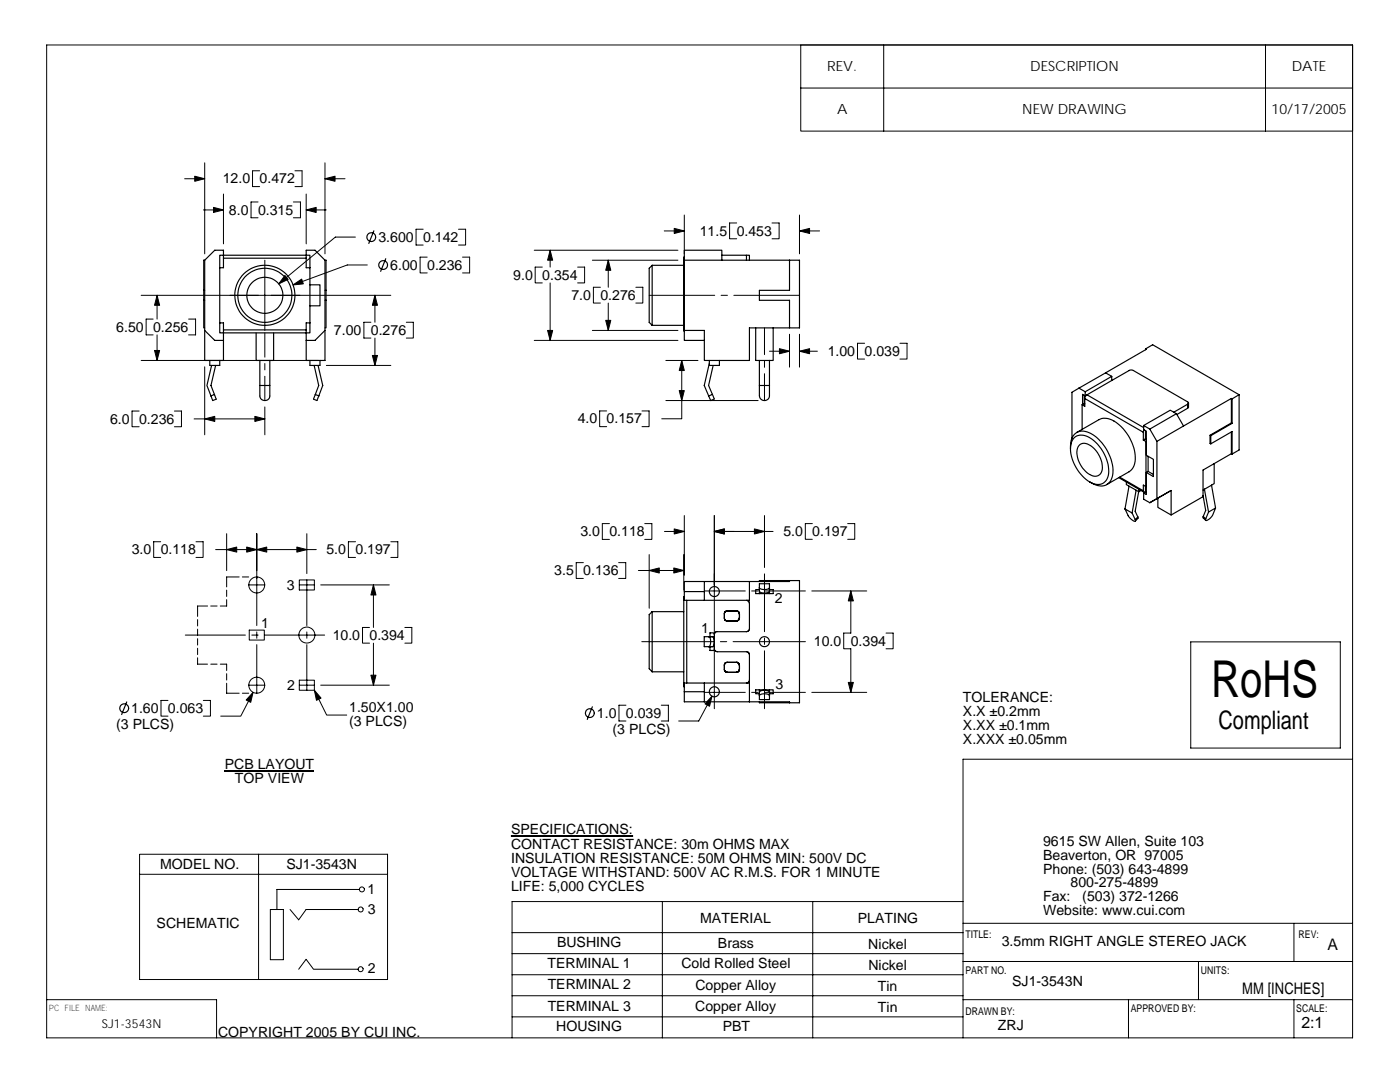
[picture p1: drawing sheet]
<svg xmlns="http://www.w3.org/2000/svg" width="279mm" height="216mm" viewBox="0 0 279 216" stroke-linecap="round" stroke-linejoin="round" font-family="sans-serif">
<g fill="none" stroke="#000" stroke-width=".2">
<path d="M9.3 9h260.6v198.1h-260.6zM159.8 9h110.1v17.2h-110.1zM159.8 17.6h110.1M176.4 9v17.2M252.6 9v17.2M36.9 35.7h4M40.9 32.5v18.2M44.6 38.7v10M51.8 34.1h-1.4v3.1h1.4M58.9 34.1h1.4v3.1h-1.4M61.1 38.7v10M64.9 35.7h4"/>
<path d="M64.9 32.5v18.2M28.2 58.9h49.8M31.3 58.9v4.8M40.6 41.9h4M51.5 40.3h-1.4v3.2h1.4M52.9 51.9v14M58.5 40.3h1.5v3.2h-1.5M61.1 41.9h4M70.9 47.3h-4l-11.3 9.3M73.3 52.9h-4l-10.8 4M74.8 58.9v5.4M84.5 45.7h-1.5v3.2h1.5"/>
<path d="M85.3 51.3h-1.5v3.2h1.5M91.5 45.7h1.4v3.2h-1.4M92.3 51.3h1.4v3.2h-1.4M106.6 49.9h28.7M108.2 53.3h-1.4v3.2h1.4M109.8 49.9v3.4M109.8 56.5v11.4M115.3 53.3h1.4v3.2h-1.4M118.2 51.9h17.1M119.8 57.3h-1.4v3.2h1.4M121.4 51.9v5.4M126.9 57.3h1.4v3.2h-1.4"/>
<path d="M129.6 58.9h13M132.6 46.1h4M136.6 42.9v7.8M143.9 58.9h1.3M146.5 58.9h13.1M147 44.5h-1.4v3.1h1.4M154.1 44.5h1.4v3.1h-1.4M159.6 42.9v7.8M159.6 46.1h4M28.2 71.9h35.4M30.6 63.7h-1.4v3.1h1.4M31.3 66.8v5.1"/>
<path d="M37.6 63.7h1.4v3.1h-1.4M40.9 73.2v13.6M52.9 66.4v4.9M52.9 72.5v1.3M52.9 75.1v4.8M65.1 72.9h12.9M74 64.3h-1.4v3.2h1.4M74.8 67.5v5.4M81.1 64.3h1.4v3.2h-1.4M106.6 67.9h28.7M118.2 65.9h17.1M121.4 60.5v5.4"/>
<path d="M132.9 71.9h6.4M132.9 79.9h18.4M136.1 71.9v11.7h-4M152.6 65.4v5.4M152.6 72v1.3M152.6 74.6v5.3M153.6 70.1h4M157.6 66.7v6.6M159.6 66.7v6.6M159.6 70.1h3.5M172.6 68.5h-1.5v3.1h1.5M179.6 68.5h1.4v3.1h-1.4"/>
<path d="M27.8 82h-1.4v3.2h1.4M34.8 82h1.4v3.2h-1.4M38.7 83.6h14.2M52.9 81.2v5.6M121.1 82h-1.4v3.1h1.4M128.1 82h1.4v3.1h-1.4M32.1 108.1h-1.4v3.1h1.4M39.1 108.1h1.4v3.1h-1.4M43 109.7h20.1M45.2 106.5v7.4M45.2 117.8v1.2M45.2 119.7v1.2h-1.2"/>
<path d="M47.7 115.1h-2.5v2M48.4 115.1h1.2M49.6 116.7h3.2M51.2 106.5v18.3M59.7 115.7h3v2h-3zM59.7 116.7h3M61.2 106.5v7.9M61.2 115.7v9.1M64 116.7h13.7M71 108.1h-1.5v3.1h1.5M74.5 116.7v8.5M78 108.1h1.4v3.1h-1.4"/>
<path d="M116.4 112.3h-1.4v3.1h1.4M121.6 104.5h-1.4v3.1h1.4M123.5 112.3h1.4v3.1h-1.4M127.4 113.8h9.1M128.7 104.5h1.4v3.1h-1.4M129.6 110.7v10.7M132.6 106h4M136.5 110.7v7.1M136.6 102.9v11.9M140.6 117.9h8.1M142.6 102.9v23.1M142.6 106h11.7"/>
<path d="M150 117.9h1.3M152.5 117.9h8.2M152.6 102.9v10.3M152.6 114.5v11.5M162 117.9h11M162.1 104.5h-1.4v3.1h1.4M169.2 104.5h1.4v3.1h-1.4M169.8 117.9v8.4h-1.4v3.2h1.4v8.7M33.5 139.8h-1.4v3.1h1.4M37 126.7h12M39.4 123.6v1.3M39.4 125.5v1.3"/>
<path d="M39.4 127.4v1.3M39.4 129.3v1.3M39.4 131.3v1.2h2M40.6 139.8h1.4v3.1h-1.4M41.4 120.9h-2v2.1M42.1 132.5h1.2M42.1 120.9h1.2M44 132.5h1.2v1.3M45.2 136.3v2h2.5M45.2 134.4v1.3M48.4 138.3h1.2M49.6 136.7h3.2"/>
<path d="M49.7 125.7h3v2h-3zM50.2 126.7h1.3M50.5 138.2l-2.5 4.7h-4M51.2 126.1v1.3M51.2 128.6v9.7M52.8 126.7h12M59.7 135.7h3v2h-3zM59.7 136.7h3M61.2 126.1v1.3M61.2 128.6v9.1M62.7 137.7l2.5 5h4M64 136.7h13.7"/>
<path d="M73.7 125.2h-1.4v3.1h1.4M74.5 128.3v8.4M80.8 125.2h1.4v3.1h-1.4M128.1 128h14.4M140.6 138.2h8.1M142.1 138.9l-2.7 5h-4M142.6 127.3v1.3M142.6 129.9v11.5M143.8 128h1.2M146.3 128h14.4M150 138.2h1.3M152.5 138.2h8.2"/>
<path d="M152.6 127.3v1.3M152.6 129.9v11.5M162 138.2h11M176.8 126.3h1.4v3.2h-1.4M237.6 128.1h29.9v21.2h-29.9zM124.9 140.7h-1.4v3.2h1.4M132 140.7h1.4v3.2h-1.4M269.9 151.5h-77.7v55.6M27.9 170.5h49.4v25h-49.4zM27.9 174.5h49.4M51.6 170.5v25M71.7 177.5h-16.4v4"/>
<path d="M102 166.8h24.3M132.2 179.9v27.2M162.2 179.9v27.2M192.2 179.9h-90v27.2M9.3 199.5h33.9v7.6M54 181.5h2.6v10h-2.6zM57.9 181.5l1.7 2 1.5-2h10.4M59.6 193.4l1.5-2 1.5 2h8.9M102.2 194.5h90M102.2 198.7h90M102.2 186.1h90M102.2 190.3h90"/>
<path d="M192.2 184.2h77.7M192.2 191.9h77.7M192.2 199.5h77.7M225.2 199.5v7.6M239.2 191.9v7.6M258.2 184.2v7.7M258.2 199.5v7.6M102.2 202.9h90"/>
<circle cx="51.2" cy="116.7" r="1.6"/>
<circle cx="51.2" cy="136.7" r="1.6"/>
<circle cx="61.2" cy="126.7" r="1.6"/>
<circle cx="72.2" cy="177.5" r=".5"/>
<circle cx="72" cy="193.4" r=".5"/>
<circle cx="72" cy="181.5" r=".49"/>
</g>
<g fill="none" stroke="#000" stroke-width=".23">
<path d="M40.7 59.9v5.5h.2M40.7 59.9h.2M40.7 57.9h.2M40.9 51.9h-.2v8M40.9 51.9v20h3.7v-4M43.9 53.4v11M44.6 50.9h16.5v.6h-16.5zM44.6 50.9h-.7v2.5M44.6 51.5v1.9h-.7M44.6 50.9v-1h-1.7l-2 2M61.1 51.5v1.9h.7M61.8 56.8h2.1v4.2h-2.1"/>
<path d="M61.8 53.4v11M64.9 51.9l-2-2h-1.8v1h.7v2.5M64.9 51.9v20h-3.8v-4M64.9 59.9h.2M64.9 57.9h.2M64.9 51.9h.2v8M65.1 59.9v5.5h-.2M74.6 46.1l-1 2.5M77 51.6l-1 2.5M130.2 52.9h6.3M130.2 52.9l-.6 .6v10.8l.6 .6M130.2 52.9v12"/>
<path d="M136.5 53.4h.1M136.6 51.9h23v13.5h-2v-5.5h-6v-2h6v-6M136.6 51.9v-2h7.5v2M136.6 51.2l-.1 .3v14.3l.1 .4M136.6 51.9v14M144.1 50.9h4.9M149 51.9v-1h.6v1M41.9 71.9v1h2v-1M42.2 72.9l-.9 4 .8 2.1M42.8 78.7l.4 1-.7 .2-.4-.9M42.8 78.7l-.7 .3M43 72.9l-.9 4 .7 1.8"/>
<path d="M43.9 64.4v2h.7v1.5h-1.7l-2-2M43.9 64.4h.7v1.4M44.6 65.8h16.5M51.1 66.4v5.5h3.5v-5.5M51.9 71.9v7.1a1 1 0 0 0 1 .9 1 1 0 0 0 .9-.9v-7.1M51.9 76.9h1.9M61.8 64.4v2h-17.2v-.6M61.8 71.9v1h2.1v-1M61.8 64.4h-.7v3.5M62.7 72.9l.9 4-.7 1.8M62.9 78.7l-.3 1 .7 .2 .3-.9M62.9 78.7l.7 .3"/>
<path d="M63.5 72.9l.9 4-.8 2.1M64.9 65.9l-2 2h-1.8M130.2 64.9h6.3M136.5 64.4h.1M136.6 65.9v2h4M141.6 71.9v1h2v-1M141.6 72.5l-1.1 4.4 .9 2.1M142.2 78.7l.4 .9-.8 .3-.4-.9M142.2 78.7l-.8 .3M142.3 72.9l-.9 4 .8 1.8M150.8 65.4v6.5h.8M151.6 76.9h2"/>
<path d="M153.6 71.9h-2v5M153.6 71.9v7.1a1.01 1.01 0 0 1-1 .9 1.01 1.01 0 0 1-1-.9v-2.1M154.3 65.4v6.5h-.7M157.6 65.4h-8v6.5h-9v-6h-4M215.3 77.4l-1.4 .9v9.2M215.3 77.4l1.3 .8M216.4 78.9v1.6l-.4 .2M216.5 79.5v1.6l-.5-.3M216.5 79.5l11.7 6.8M216.6 79l-.6-.3v2M216.6 78.2v.8M216.9 78.8l-.2 .2-.2 .5"/>
<path d="M216.9 78.8l11.3 6.5M216.9 78.8l-.3 .2M220.6 74.4l-5.3 3M220.6 74.4l1.3 .7M221.9 75.9l3.5-2h.7l10.9 6.3a.25 .25 0 0 1 .2 .2 .25 .25 0 0 1-.2 .3M221.9 75.9l-5 2.9M221.9 75.1l-5.3 3.1M221.9 75.1v.8M228.6 69.6l.2 .1-8.2 4.7M228.6 69.6l1.4-.8 17.3 10M228.6 69.6v.2M245.9 79.6v4.9"/>
<path d="M247.3 78.8l-1.4 .8-.2-.1M247.3 78.8v11l-1.4 .8M213.6 89.5a3.2 3.2 0 0 1 1.6-3.4 4.5 4.5 0 0 1 4.4 1.9 8.3 8.3 0 0 1 2.3 7.3 2.36 2.36 0 0 1-3.6 1.3l-.8-.4M214.4 87.3a2.78 2.78 0 0 1 3.6 .4 7.8 7.8 0 0 1 3.1 7.5 2.22 2.22 0 0 1-3.6 1 8.2 8.2 0 0 1-3.8-7.4l.2-.7zM214.9 86.3l4.4-2.6a3.7 3.7 0 0 1 4.2 1.2 8.8 8.8 0 0 1 2.9 7.6l-.4 1-.4 .5-4.7 2.7M215.5 88.8a2.1 2.1 0 0 1 2.7 .6 5 5 0 0 1 1.6 4.8 1.51 1.51 0 0 1-2.3 .5 5.2 5.2 0 0 1-2.4-5.3zM216 80.8v4.9M216 80.7v.1M216.4 80.5l.1 .1M223.3 95.3l5 2.9M223.5 95.2l4.7 2.7M224.8 96.2v.5l2.5 1.4v-.5"/>
<path d="M225.3 97l-.8 4.6M226.7 97.8l-.8 4.6-1.4-.8M227.2 98.1l-.7 3.9 .6 1.1M227.7 97.9l-.4 .2M228.2 97.9l.1 .3h.3l-.4 .2M228.2 86.3v1.5M228.2 87.8l.5 .3M228.2 84.9v.8l.6 .3v4.8l1.4 .9v3.4l-1.4-.8v4.4l-.6-.3M228.2 98.4v1.2l1.3 .7M228.2 84.9l1.3 .7M228.3 85.8l-.1 .5M228.6 85.9v1.7l.2 .1"/>
<path d="M228.6 87.6l-.4 .2M228.6 97v1.2l.2 .1M228.7 97.1l-.5-.3v1.1M228.7 88.1v9M228.8 88.1h-.1M228.8 97l-.1 .1M229.1 91.1v3l-.3 .2M229.1 94.1l1.1 .6M229.5 85.6l5.3-3.1 1.4 2.5-5.3 3.1zM230.9 88.1v11.4M230.9 99.5l-1.4 .8M231.1 99.4v1.8l2.6 1.6"/>
<path d="M233.7 97.9l-4.2 2.4M233.7 97.9l-2.8 1.6M234.8 82.5l-1.2-.6-5.4 3M236.2 85l9.5-5.5v4.9l-4.2 2.4v1.7l.1 .1M237 80.7v.8l-2.1 1.2M237 80.7l-2.7 1.6M237.2 80.4v.8l-.2 .3M240.1 98.9l.5 3-.5 1.1M240.4 97.6l-.3 .2M240.4 97.6l.8 4.6M241.5 86.8l.1 .1M241.6 88.6l4.3-2.5v4.5"/>
<path d="M241.6 86.9v1.7M241.8 96.8l.8 4.6-1.4 .8M241.8 96.8l-1.4 .8M242.3 92.5v4l-.5 .3M245.7 86.2v4.3l-5.6 3.3v5.3l-6.4 3.7v-4.9M245.7 84.4l.2 .1M245.7 90.5l.2 .1M245.9 84.5l-4.3 2.4M136.6 119.8h-.1v16.5h.1M136.6 119h-.1v.8M137.1 119.8v16.5M140.6 118h-4v1.8"/>
<path d="M140.6 116h-4v2M140.6 116v3.8M149 119.8l.4 .2 .2 .4-.1 5.4-.5 .2h-6l-.4 .3v.3M149.6 116v3.8h-13M151.6 117.3a1.58 1.58 0 0 0 2 0v.7a1.58 1.58 0 0 1-2 0zM151.6 116.5h2v1.9h-2zM151.6 117.6h-.8v.8h.8M151.6 116v-.2h8v24.4h-8v-.2M153.6 117.6h.7v.8h-.7M157.6 115.8v.2h-17M224.5 101.6l1 1.7a1.12 1.12 0 0 0 1.1 .6v-.2M225.9 102.4l.7 1.3"/>
<path d="M227.1 103.1v.3l-.5 .6M227.1 103.1l-.5 .6M240.1 103v.3l.5 .5M240.1 103l.5 .5M241.2 102.2l-.6 1.3M242.6 101.4l-.9 1.8a1.05 1.05 0 0 1-1.1 .6v-.3M130.2 122v12M130.2 122l-.6 .6v10.8l.6 .6M130.2 122h6.3M130.2 134h6.3M136.5 136.3v.7h.1M136.6 136.3v3.7h21v.2"/>
<path d="M136.6 136.3h13v3.7M136.6 138h4M140.6 136.3v3.7M141.4 127a1.53 1.53 0 0 1 .1 2h.7a1.53 1.53 0 0 0 .1-1.9l-.1-.1M141.7 127v-.7h.9v.7M142.6 129.4l.1 .4 .5 .2h5.9l.3 .3 .2 .3v5.2l-.3 .4-.3 .1M142.6 127h-2.1v2h2.1M142.6 127v2.8h-.9v-.8M144.6 123.3l.2 .5 .4 .1M145.2 123.9h1.8M147 121.9l.3 .1 .3 .5-.1 1-.2 .3-.3 .1M147 132.1l.3 .1 .3 .6-.1 1-.2 .3-.3 .1"/>
<path d="M147 132.2l.3 .1 .3 .5M147 132.2h-2l-.4 .4v1.1l.2 .4 2.2 .1M147.6 122.5l-.2-.4-.3-.2h-2.1l-.4 .4v1M147.6 133.6l-.3 .4-.3 .2M147.6 123.3l-.3 .5-.3 .1M151.6 138.8a1.58 1.58 0 0 1 2 0M151.6 138.1a1.58 1.58 0 0 1 2 0v.7M151.6 137.6h2v1.2M151.6 137.6h-.8v.8h.8M151.6 137.6v2h2v-.8M153.6 137.6h.7v.8h-.7M25.3 140.1l-1 2.5"/>
<path d="M118.2 141l-1 2.6"/>
<circle cx="52.9" cy="58.9" r="3.6"/>
<circle cx="52.9" cy="58.9" r="5.4"/>
<circle cx="52.9" cy="58.9" r="6"/>
<circle cx="74.1" cy="47.3" r=".88"/>
<circle cx="76.5" cy="52.9" r=".88"/>
<circle cx="142.6" cy="118" r="1"/>
<circle cx="142.6" cy="138" r="1"/>
<circle cx="152.6" cy="128" r="1"/>
<circle cx="24.8" cy="141.3" r=".88"/>
<circle cx="117.7" cy="142.3" r=".88"/>
</g>
<g fill="#000" stroke="#000" stroke-width=".2">
<path d="M38.9 35.2l2 .5-2 .5z" fill-rule="evenodd"/>
<path d="M64.9 35.7l2-.5v1z" fill-rule="evenodd"/>
<path d="M31.3 58.9l.6 2h-1.1z" fill-rule="evenodd"/>
<path d="M42.6 41.4l2 .5-2 .5z" fill-rule="evenodd"/>
<path d="M56.9 55l.6 .8-1.9 .8z" fill-rule="evenodd"/>
<path d="M58.5 56.9l1.7-1.2 .3 .9z" fill-rule="evenodd"/>
<path d="M61.1 41.9l2-.5v1z" fill-rule="evenodd"/>
<path d="M74.8 58.9l.5 2h-1z" fill-rule="evenodd"/>
<path d="M109.8 49.9l.5 2h-1z" fill-rule="evenodd"/>
<path d="M121.4 51.9l.5 2h-1z" fill-rule="evenodd"/>
<path d="M134.6 45.6l2 .5-2 .5z" fill-rule="evenodd"/>
<path d="M159.6 46.1l2-.5v1z" fill-rule="evenodd"/>
<path d="M30.8 69.9h1.1l-.6 2z" fill-rule="evenodd"/>
<path d="M74.3 70.9h1l-.5 2z" fill-rule="evenodd"/>
<path d="M109.3 65.9h1l-.5 2z" fill-rule="evenodd"/>
<path d="M120.9 63.9h1l-.5 2z" fill-rule="evenodd"/>
<path d="M135.6 77.9h1l-.5 2z" fill-rule="evenodd"/>
<path d="M136.1 71.9l.5 2h-1z" fill-rule="evenodd"/>
<path d="M155.6 69.6l2 .5-2 .5z" fill-rule="evenodd"/>
<path d="M159.6 70.1l2-.5v1z" fill-rule="evenodd"/>
<path d="M40.9 83.6l2-.5v1z" fill-rule="evenodd"/>
<path d="M50.9 83.1l2 .5-2 .5z" fill-rule="evenodd"/>
<path d="M45.2 109.7l2-.5v1z" fill-rule="evenodd"/>
<path d="M51.2 109.7l2-.5v1z" fill-rule="evenodd"/>
<path d="M49.2 109.2l2 .5-2 .5z" fill-rule="evenodd"/>
<path d="M59.2 109.2l2 .5-2 .5z" fill-rule="evenodd"/>
<path d="M74.5 116.7l.5 2h-1z" fill-rule="evenodd"/>
<path d="M129.6 113.8l2-.5v1z" fill-rule="evenodd"/>
<path d="M134.5 113.3l2 .5-2 .5z" fill-rule="evenodd"/>
<path d="M134.6 105.5l2 .5-2 .6z" fill-rule="evenodd"/>
<path d="M142.6 106l2-.5v1.1z" fill-rule="evenodd"/>
<path d="M142.6 106l2-.5v1.1z" fill-rule="evenodd"/>
<path d="M150.6 105.5l2 .5-2 .6z" fill-rule="evenodd"/>
<path d="M169.8 117.9l.5 2h-1z" fill-rule="evenodd"/>
<path d="M50.5 138.2l-.5 1.9-.9-.4z" fill-rule="evenodd"/>
<path d="M62.7 137.7l1.4 1.6-.9 .4z" fill-rule="evenodd"/>
<path d="M74 134.7h1l-.5 2z" fill-rule="evenodd"/>
<path d="M142.1 138.9l-.5 2-.9-.5z" fill-rule="evenodd"/>
<path d="M169.3 136.2h1l-.5 2z" fill-rule="evenodd"/>
</g>
<path d="M44.9 153.8h17.8M102 166.9h24.3" fill="none" stroke="#000" stroke-width=".21"/>
<text font-size="10.1" x="241.7" y="139">RoHS</text>
<text font-size="5.1" x="243.2" y="145.4">Compliant</text>
<g font-size="3.2">
<text x="264.9" y="189.6">A</text>
<text x="247.9" y="198.2">MM [INCHES]</text>
<text x="259.7" y="205.1">2:1</text>
</g>
<g font-size="2.8">
<text x="165.1" y="14.1">REV.</text>
<text x="205.6" y="14.1">DESCRIPTION</text>
<text x="257.8" y="14.1">DATE</text>
<text x="167" y="22.7">A</text>
<text x="204" y="22.7">NEW DRAWING</text>
<text x="253.8" y="22.8">10/17/2005</text>
<text x="44.4" y="36.6">12.0</text>
<text x="51.8" y="36.6">0.472</text>
<text x="45.7" y="42.8">8.0</text>
<text x="51.5" y="42.8">0.315</text>
<text x="139.7" y="47">11.5 0.453</text>
<text x="75.5" y="48.3">3.600</text>
<text x="77.9" y="53.8">6.00 0.236</text>
<text x="84.5" y="48.3">0.142</text>
<text x="102.4" y="55.8">9.0 0.354</text>
<text x="114" y="59.8">7.0 0.276</text>
<text x="23.2" y="66.2">6.50</text>
<text x="30.6" y="66.2">0.256</text>
<text x="66.7" y="66.8">7.00</text>
<text x="74" y="66.8">0.276</text>
<text x="165.2" y="71">1.00 0.039</text>
<text x="22" y="84.5">6.0 0.236</text>
<text x="115.3" y="84.5">4.0 0.157</text>
<text x="115.8" y="107">3.0</text>
<text x="121.6" y="107">0.118</text>
<text x="156.3" y="107">5.0 0.197</text>
<text x="26.3" y="110.6">3.0 0.118</text>
<text x="65.2" y="110.6">5.0 0.197</text>
<text x="57.2" y="117.7">3</text>
<text x="110.6" y="114.8">3.5 0.136</text>
<text x="52.1" y="125.2">1</text>
<text x="154.7" y="120.3">2</text>
<text x="66.4" y="127.7">10.0 0.394</text>
<text x="139.9" y="126.2">1</text>
<text x="162.4" y="128.8">10.0 0.394</text>
<text x="57.3" y="137.8">2</text>
<text x="154.8" y="137.4">3</text>
<text x="26.2" y="142.3">1.60 0.063</text>
<text x="69.7" y="142">1.50X1.00</text>
<text x="119.1" y="143.2">1.0</text>
<text x="124.9" y="143.2">0.039</text>
<text x="192.2" y="140.1">TOLERANCE:</text>
<text x="192.2" y="142.9">X.X ±0.2mm</text>
<text x="23.2" y="145.4">(3 PLCS)</text>
<text x="69.7" y="144.9">(3 PLCS)</text>
<text x="122.3" y="146.4">(3 PLCS)</text>
<text x="192.2" y="145.7">X.XX ±0.1mm</text>
<text x="192.2" y="148.5">X.XXX ±0.05mm</text>
<text x="44.9" y="153.4">PCB LAYOUT</text>
<text x="46.9" y="156.2">TOP VIEW</text>
<text x="102" y="166.5">SPECIFICATIONS:</text>
<text x="31.9" y="173.5">MODEL NO.</text>
<text x="57.2" y="173.5">SJ1-3543N</text>
<text x="102" y="169.3">CONTACT RESISTANCE: 30m OHMS MAX</text>
<text x="102" y="172.1">INSULATION RESISTANCE: 50M OHMS MIN: 500V DC</text>
<text x="208.2" y="171.6">Beaverton, OR 97005</text>
<text x="208.2" y="168.8">9615 SW Allen, Suite 103</text>
<text x="73.3" y="178.3">1</text>
<text x="102" y="174.9">VOLTAGE WITHSTAND: 500V AC R.M.S. FOR 1 MINUTE</text>
<text x="102" y="177.8">LIFE: 5,000 CYCLES</text>
<text x="208.2" y="179.8">Fax:</text>
<text x="208.2" y="174.3">Phone: (503) 643-4899</text>
<text x="213.7" y="177.1">800-275-4899</text>
<text x="216" y="179.8">(503) 372-1266</text>
<text x="31.3" y="185.2">SCHEMATIC</text>
<text x="73.4" y="182.3">3</text>
<text x="139.7" y="184.1">MATERIAL</text>
<text x="171.2" y="184.1">PLATING</text>
<text x="208.2" y="182.5">Website: www.cui.com</text>
<text x="111.2" y="189">BUSHING</text>
<text x="143.3" y="189.3">Brass</text>
<text x="173.3" y="189.4">Nickel</text>
<text x="199.9" y="188.8">3.5mm RIGHT ANGLE STEREO JACK</text>
<text x="73.4" y="194.2">2</text>
<text x="109.3" y="193.1">TERMINAL 1</text>
<text x="109.3" y="197.4">TERMINAL 2</text>
<text x="136" y="193.3">Cold Rolled Steel</text>
<text x="138.8" y="197.5">Copper Alloy</text>
<text x="173.3" y="193.5">Nickel</text>
<text x="175.2" y="197.8">Tin</text>
<text x="202" y="196.8">SJ1-3543N</text>
<text x="109.3" y="201.7">TERMINAL 3</text>
<text x="138.7" y="201.7">Copper Alloy</text>
<text x="175.2" y="201.9">Tin</text>
<text x="43.5" y="206.9">COPYRIGHT 2005 BY CUI INC.</text>
<text x="111" y="205.8">HOUSING</text>
<text x="144.2" y="205.8">PBT</text>
<text x="199.2" y="205.5">ZRJ</text>
</g>
<text font-size="2.5" x="20.3" y="205.1">SJ1-3543N</text>
<g font-size="2.1">
<text x="192.7" y="187.2">TITLE:</text>
<text x="259.2" y="187.2">REV:</text>
<text x="192.7" y="194.4">PART NO.</text>
<text x="239.6" y="194.4">UNITS:</text>
<text x="192.7" y="202.6">DRAWN BY:</text>
<text x="225.7" y="202">APPROVED BY:</text>
<text x="258.7" y="202">SCALE:</text>
</g>
<text font-size="1.7" x="9.8" y="201.6">PC FILE NAME:</text>
</svg>
